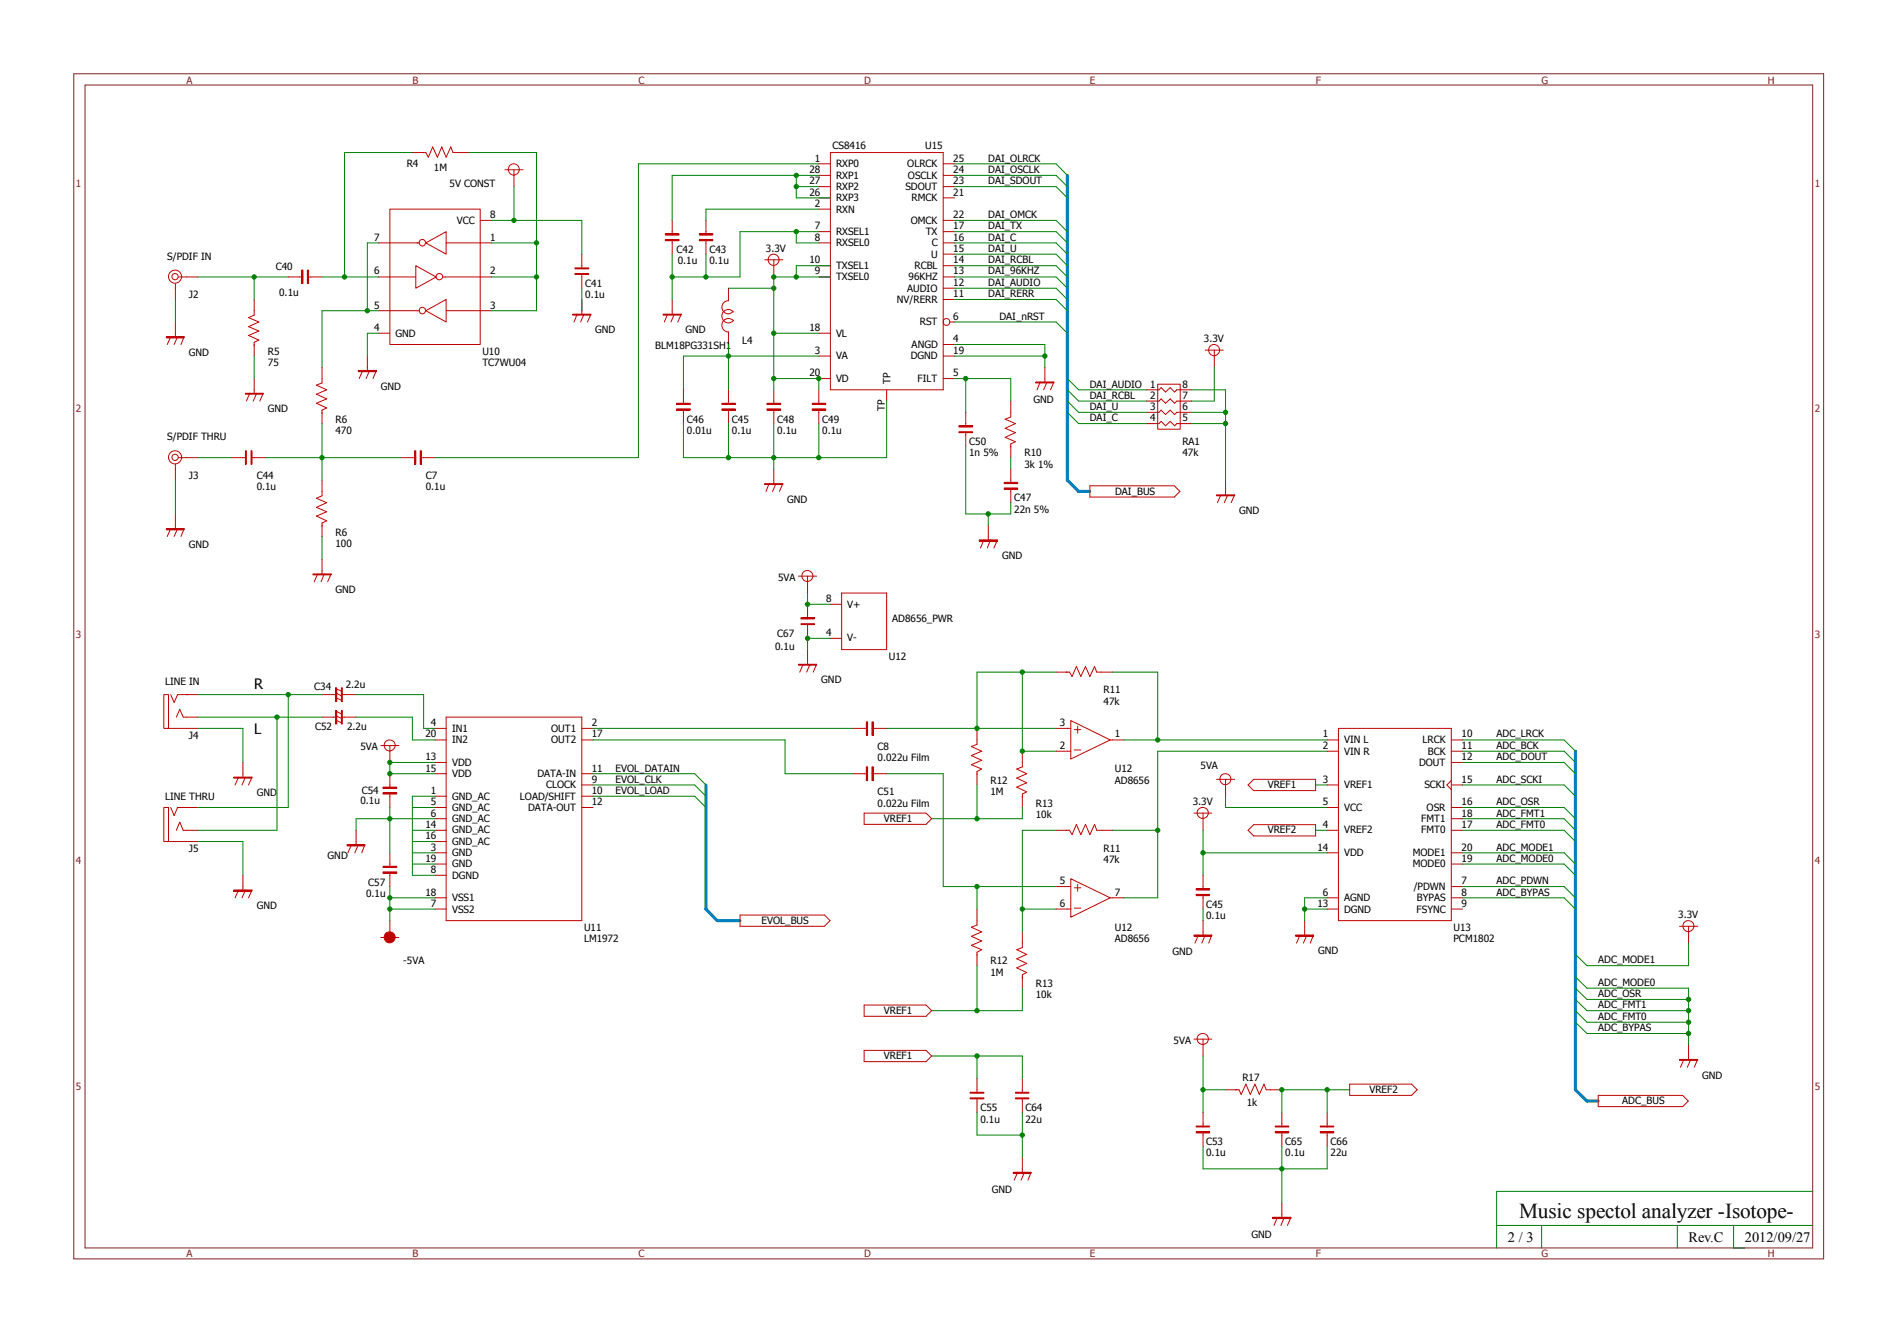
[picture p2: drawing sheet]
<svg xmlns="http://www.w3.org/2000/svg" width="257mm" height="182mm" viewBox="0 0 257 182" stroke-linecap="round" stroke-linejoin="round" font-family="sans-serif">
<path d="M10 10h236.9v160.5h-236.9zM11.5 11.5h233.9v157.5h-233.9z" fill="none" stroke="#802020" stroke-width=".14"/>
<g fill="none" stroke="#c00000" stroke-width=".14">
<path d="M43.6 97.1h2M45.6 96.4l.6 .3M45.6 97l.6 .3M45.6 97.6l.6 .3M46.4 97.1h1.8M31.7 105.2h2.4v.2h-2.4zM31.7 105.3h2.4M32.3 105.2l-.5 1.1M32.9 103.3v1.9M32.9 118.5v2M33.2 105.2l-.4 1.1M34.1 105.2l-.4 1.1"/>
<path d="M51.6 101h2.4M52.8 101v2.3M31.7 120.5h2.4v.2h-2.4zM32.3 120.5l-.5 1.1M33.2 120.5l-.4 1.1M34.1 120.5l-.4 1.1"/>
<circle cx="52.8" cy="100.9" r=".75"/>
</g>
<path d="M31.7 120.6h2.4" fill="none" stroke="#c00000" stroke-width=".17"/>
<path d="M46.2 96.2h.2v1.8h-.2z" fill="#c00000"/>
<path d="M46.2 96.2h.2v1.8h-.2z" fill="none" stroke="#c00000" stroke-width=".14"/>
<path d="M45.4 96.2h.2v1.8h-.2z" fill="#c00000"/>
<path d="M43.6 94.1h2M45.4 96.2h.2v1.8h-.2zM45.6 93.3l.6 .3M45.6 93.9l.6 .3M45.6 94.5l.6 .3M46.4 94.1h1.8" fill="none" stroke="#c00000" stroke-width=".14"/>
<path d="M46.2 93.1h.2v1.9h-.2z" fill="#c00000"/>
<path d="M46.2 93.1h.2v1.9h-.2z" fill="none" stroke="#c00000" stroke-width=".14"/>
<path d="M45.4 93.1h.2v1.9h-.2z" fill="#c00000"/>
<path d="M45.4 93.1h.2v1.9h-.2zM47 114.4h2.4v.2h-2.4zM47.6 114.4l-.5 1.1M48.2 112.4v2M48.5 114.4l-.5 1.1M49.4 114.4l-.4 1.1M52.8 115.5v2M52.8 118.2v1.9" fill="none" stroke="#c00000" stroke-width=".14"/>
<path d="M47 114.5h2.4" fill="none" stroke="#c00000" stroke-width=".17"/>
<path d="M51.9 118.1h1.8v.1h-1.8z" fill="#c00000"/>
<path d="M51.9 118.1h1.8v.1h-1.8z" fill="none" stroke="#c00000" stroke-width=".14"/>
<path d="M51.9 117.3h1.8v.2h-1.8z" fill="#c00000"/>
<path d="M51.9 117.3h1.8v.2h-1.8zM52.8 104.8v2M52.8 107.5v1.8" fill="none" stroke="#c00000" stroke-width=".14"/>
<path d="M51.9 107.4h1.8v.1h-1.8z" fill="#c00000"/>
<path d="M51.9 107.4h1.8v.1h-1.8z" fill="none" stroke="#c00000" stroke-width=".14"/>
<path d="M51.9 106.6h1.8v.2h-1.8z" fill="#c00000"/>
<g fill="none" stroke="#c00000" stroke-width=".14">
<path d="M58.9 98.6h1.5M60.4 97.1h18.4v27.6h-18.4zM78.8 98.6h1.5M51.9 106.6h1.8v.2h-1.8zM58.9 100.2h1.5M58.9 103.3h1.5M58.9 104.8h1.5M58.9 107.8h1.5M58.9 109.3h1.5M58.9 110.9h1.5M58.9 112.4h1.5M58.9 114h1.5"/>
<path d="M58.9 115.5h1.5M58.9 117h1.5M58.9 118.5h1.5M78.8 100.2h1.5M78.8 104.8h1.5M78.8 107.8h1.5M78.8 109.3h1.5M78.8 106.3h1.5M52.8 124.7v1.5M58.9 121.6h1.5M58.9 123.1h1.5"/>
</g>
<circle cx="52.8" cy="126.9" r=".75" fill="#c00000"/>
<g fill="none" stroke="#c00000" stroke-width=".14">
<path d="M115.5 98.6h1.8M118.1 98.6h2M132.3 98.6v2.2l-.8 .3 1.4 .6-1.4 .6 1.4 .7-1.4 .5 1.4 .6-.6 .4v1.8M143 98.6h2M143 91h1.8l.4 .6 .6-1.3 .5 1.3 .7-1.3 .6 1.3 .6-1.3 .3 .7h2.2M145 97.6l5.3 2.6-5.3 2.6zM145.5 98.8h.8M145.9 98.3v1M138.4 101.7v2.1l-.7 .3 1.3 .7-1.3 .6 1.3 .6-1.3 .6 1.3 .6-.6 .3v1.8M143 101.7h2M143 112.4h1.8l.4 .6 .6-1.4 .5 1.4 .7-1.4 .6 1.4 .6-1.4 .3 .8h2.2M145 119l5.3 2.6-5.3 2.6z"/>
<path d="M145.5 101.6h.8M145.9 119.8v.9M150.3 100.2h1.9M51.6 127h2.4M132.3 123.1v2.2l-.8 .3 1.4 .6-1.4 .6 1.4 .6-1.4 .6 1.4 .6-.6 .3v1.9M138.4 126.2v2.1l-.7 .3 1.3 .6-1.3 .6 1.3 .7-1.3 .6 1.3 .6-.6 .3v1.8M143 120.1h2M143 123.1h2M145.5 120.2h.8M145.5 123h.8M150.3 121.6h1.9"/>
<circle cx="52.8" cy="126.9" r=".75"/>
</g>
<path d="M117.3 97.7h.2v1.9h-.2z" fill="#c00000"/>
<path d="M117.3 97.7h.2v1.9h-.2z" fill="none" stroke="#c00000" stroke-width=".14"/>
<path d="M118.1 97.7h.1v1.9h-.1z" fill="#c00000"/>
<path d="M118.1 97.7h.1v1.9h-.1zM115.5 104.8h1.8M118.1 104.8h2" fill="none" stroke="#c00000" stroke-width=".14"/>
<path d="M117.3 103.8h.2v1.9h-.2z" fill="#c00000"/>
<path d="M117.3 103.8h.2v1.9h-.2z" fill="none" stroke="#c00000" stroke-width=".14"/>
<path d="M118.1 103.8h.1v1.9h-.1z" fill="#c00000"/>
<g fill="none" stroke="#c00000" stroke-width=".14">
<path d="M118.1 103.8h.1v1.9h-.1zM164.7 105.5h2.5M165.9 105.5v2.3M175.4 126.6h2.4v.2h-2.4zM176 126.6l-.4 1.1M176.7 124.7v1.9M177 126.6l-.5 1.1M177.8 126.6l-.4 1.1M161.7 140.7h2.4M162.9 140.7v2.3M165.9 147.6h1.9l.3 .6 .6-1.4 .6 1.4 .6-1.4 .6 1.4 .7-1.4 .2 .8h2.2M173.6 150.7v1.9"/>
<path d="M173.6 153.4v1.8"/>
<circle cx="165.9" cy="105.5" r=".75"/>
<circle cx="162.9" cy="140.7" r=".75"/>
</g>
<path d="M175.4 126.7h2.4" fill="none" stroke="#c00000" stroke-width=".17"/>
<path d="M172.7 153.2h1.8v.2h-1.8z" fill="#c00000"/>
<path d="M172.7 153.2h1.8v.2h-1.8z" fill="none" stroke="#c00000" stroke-width=".14"/>
<path d="M172.7 152.5h1.8v.1h-1.8z" fill="#c00000"/>
<path d="M172.7 152.5h1.8v.1h-1.8zM179.7 150.7v1.9M179.7 153.4v1.8" fill="none" stroke="#c00000" stroke-width=".14"/>
<path d="M178.8 153.2h1.8v.2h-1.8z" fill="#c00000"/>
<path d="M178.8 153.2h1.8v.2h-1.8z" fill="none" stroke="#c00000" stroke-width=".14"/>
<path d="M178.8 152.5h1.8v.1h-1.8z" fill="#c00000"/>
<g fill="none" stroke="#c00000" stroke-width=".14">
<path d="M161.7 110.1h2.4M162.9 110.1v2.3M162.9 118.5v2M162.9 121.3v1.8M178.8 152.5h1.8v.1h-1.8zM172.3 164.8h2.5v.2h-2.5zM173 164.8l-.5 1.1M173.6 162.9v1.9M173.9 164.8l-.5 1.1M174.8 164.8l-.5 1.1"/>
<circle cx="162.9" cy="110.1" r=".75"/>
</g>
<path d="M172.3 164.9h2.5" fill="none" stroke="#c00000" stroke-width=".17"/>
<path d="M162 121.1h1.8v.2h-1.8z" fill="#c00000"/>
<path d="M162 121.1h1.8v.2h-1.8z" fill="none" stroke="#c00000" stroke-width=".14"/>
<path d="M162 120.4h1.8v.1h-1.8z" fill="#c00000"/>
<path d="M161.7 126.6h2.4v.2h-2.4zM162 120.4h1.8v.1h-1.8zM162.3 126.6l-.5 1.1M162.9 124.7v1.9M163.2 126.6l-.5 1.1M164.1 126.6l-.4 1.1M162.9 150.7v1.9M162.9 153.4v1.8" fill="none" stroke="#c00000" stroke-width=".14"/>
<path d="M161.7 126.7h2.4" fill="none" stroke="#c00000" stroke-width=".17"/>
<path d="M162 153.2h1.8v.2h-1.8z" fill="#c00000"/>
<path d="M162 153.2h1.8v.2h-1.8z" fill="none" stroke="#c00000" stroke-width=".14"/>
<path d="M162 152.5h1.8v.1h-1.8z" fill="#c00000"/>
<path d="M132.3 146v2M132.3 148.8v1.9M162 152.5h1.8v.1h-1.8z" fill="none" stroke="#c00000" stroke-width=".14"/>
<path d="M131.4 148.7h1.8v.1h-1.8z" fill="#c00000"/>
<path d="M131.4 148.7h1.8v.1h-1.8z" fill="none" stroke="#c00000" stroke-width=".14"/>
<path d="M131.4 147.9h1.8v.1h-1.8z" fill="#c00000"/>
<path d="M131.4 147.9h1.8v.1h-1.8zM138.4 146v2M138.4 148.8v1.9" fill="none" stroke="#c00000" stroke-width=".14"/>
<path d="M137.5 148.7h1.8v.1h-1.8z" fill="#c00000"/>
<path d="M137.5 148.7h1.8v.1h-1.8z" fill="none" stroke="#c00000" stroke-width=".14"/>
<path d="M137.5 147.9h1.8v.1h-1.8z" fill="#c00000"/>
<g fill="none" stroke="#c00000" stroke-width=".14">
<path d="M22.5 45.6h2.4v.2h-2.4zM23.1 45.6l-.5 1.1M23.7 43.6v2M24 45.6l-.4 1.1M24.9 45.6l-.4 1.1M33.2 53.3h2.4v.1h-2.4zM33.2 53.3h2.4M33.8 53.3l-.4 1M34.4 40.6v2.1l-.7 .3 1.4 .6-1.4 .6 1.4 .6-1.4 .6 1.4 .7-.7 .3v1.8M34.4 51.3v2M34.8 53.3l-.5 1M35.6 53.3l-.4 1"/>
<path d="M22.5 71.6h2.4v.2h-2.4zM23.1 71.6l-.5 1M23.7 69.6v2M24 71.6l-.4 1M24.9 71.6l-.4 1M31.4 62h2M34.1 62h1.9M22.2 94.1h.6v4.5h-.6zM22.6 98.6h4.2M23.1 94.1l.5 1 .4-1h2.8M23.9 97.1l.4-1 .5 1h2M181.2 98.6h15.3v26.1h-15.3z"/>
<path d="M22.2 109.3h.6v4.7h-.6zM22.6 114h4.2M23.1 109.3l.5 1.1 .4-1.1h2.8M23.9 112.4l.4-1.1 .5 1.1h2M179.7 109.3h1.5M179.7 112.4h1.5M179.7 100.2h1.5M179.7 101.7h1.5M179.7 106.3h1.5M179.7 115.5h1.5M196.5 109.3h1.5M196.5 112.4h1.5"/>
<path d="M196.5 100.2h1.5M196.5 101.7h1.5M196.5 106.3h1.5M196.5 115.5h1.5M196.5 117h1.5M196.5 110.9h1.5M196.5 105.7l-.6 .6 .6 .6M196.5 103.3h1.5M179.7 121.6h1.5M179.7 123.1h1.5M196.5 121.6h1.5M196.5 123.1h1.5"/>
<path d="M196.5 120.1h1.5M227.4 125.4h2.5M228.6 125.4v2.3M137.2 158.7h2.4v.2h-2.4zM137.5 147.9h1.8v.1h-1.8zM137.8 158.7l-.5 1.1M138.4 156.8v1.9M138.7 158.7l-.4 1.1M139.6 158.7l-.4 1.1M227.4 143.5h2.5v.1h-2.5zM227.4 143.5h2.5M228 143.5l-.5 1"/>
<path d="M228.6 141.5v2M228.9 143.5l-.4 1M229.9 143.5l-.5 1"/>
<circle cx="228.6" cy="125.4" r=".75"/>
</g>
<path d="M22.5 45.7h2.4M22.5 71.7h2.4M137.2 158.8h2.4" fill="none" stroke="#c00000" stroke-width=".17"/>
<path d="M34 61h.1v1.9h-.1z" fill="#c00000"/>
<path d="M34 61h.1v1.9h-.1z" fill="none" stroke="#c00000" stroke-width=".14"/>
<path d="M33.2 61h.2v1.9h-.2z" fill="#c00000"/>
<path d="M39 37.5h2M41.8 37.5h1.8M55.8 20.7h1.9l.3 .6 .6-1.4 .6 1.4 .6-1.4 .6 1.4 .6-1.4 .3 .8h2.2M48.5 50.2h2.5v.1h-2.5zM49.1 50.2l-.5 1.1M49.7 48.2v2M50 50.2l-.4 1.1M51 50.2l-.5 1.1M33.2 61h.2v1.9h-.2z" fill="none" stroke="#c00000" stroke-width=".14"/>
<path d="M48.5 50.2h2.5" fill="none" stroke="#c00000" stroke-width=".17"/>
<path d="M41.6 36.6h.2v1.8h-.2z" fill="#c00000"/>
<path d="M41.6 36.6h.2v1.8h-.2z" fill="none" stroke="#c00000" stroke-width=".14"/>
<path d="M40.9 36.6h.1v1.8h-.1z" fill="#c00000"/>
<path d="M40.9 36.6h.1v1.8h-.1zM43.6 49.7v2.2l-.8 .3 1.4 .6-1.4 .6 1.4 .6-1.4 .6 1.4 .6-.6 .3v1.9M42.4 77.7h2.4v.2h-2.4zM42.4 77.8h2.4M43 77.7l-.5 1.1M43.6 65v2.1l-.8 .4 1.4 .6-1.4 .6 1.4 .6-1.4 .6 1.4 .6-.6 .3v1.8M43.6 75.7v2M43.9 77.7l-.4 1.1M44.8 77.7l-.4 1.1M54.3 62h2M57.1 62h1.8" fill="none" stroke="#c00000" stroke-width=".14"/>
<path d="M56.9 61h.2v1.9h-.2z" fill="#c00000"/>
<path d="M56.9 61h.2v1.9h-.2z" fill="none" stroke="#c00000" stroke-width=".14"/>
<path d="M56.1 61h.2v1.9h-.2z" fill="#c00000"/>
<path d="M78.8 34.4v2M78.8 37.2v1.8M77.6 42.5h2.4v.2h-2.4zM77.6 42.6h2.4M78.1 42.5l-.4 1.1M78.8 40.6v1.9M79.1 42.5l-.5 1.1M80 42.5l-.5 1.1M56.1 61h.2v1.9h-.2z" fill="none" stroke="#c00000" stroke-width=".14"/>
<path d="M77.9 37h1.8v.2h-1.8z" fill="#c00000"/>
<path d="M77.9 37h1.8v.2h-1.8z" fill="none" stroke="#c00000" stroke-width=".14"/>
<path d="M77.9 36.3h1.8v.1h-1.8z" fill="#c00000"/>
<path d="M77.9 36.3h1.8v.1h-1.8zM91 29.8v2M91 32.6v1.8M89.8 42.5h2.4v.2h-2.4zM89.8 42.6h2.4M90.4 42.5l-.4 1.1M91 40.6v1.9M91.3 42.5l-.5 1.1M92.2 42.5l-.4 1.1" fill="none" stroke="#c00000" stroke-width=".14"/>
<path d="M90.1 32.4h1.8v.2h-1.8z" fill="#c00000"/>
<path d="M90.1 32.4h1.8v.2h-1.8z" fill="none" stroke="#c00000" stroke-width=".14"/>
<path d="M90.1 31.7h1.8v.1h-1.8z" fill="#c00000"/>
<path d="M90.1 31.7h1.8v.1h-1.8zM95.6 29.8v2M95.6 32.6v1.8" fill="none" stroke="#c00000" stroke-width=".14"/>
<path d="M94.7 32.4h1.8v.2h-1.8z" fill="#c00000"/>
<path d="M94.7 32.4h1.8v.2h-1.8z" fill="none" stroke="#c00000" stroke-width=".14"/>
<path d="M94.7 31.7h1.8v.1h-1.8z" fill="#c00000"/>
<g fill="none" stroke="#c00000" stroke-width=".14">
<path d="M94.7 31.7h1.8v.1h-1.8zM98.6 39v1.7a.87 .87 0 0 0-.8 1.2 .87 .87 0 0 0 1.4 .3M103.5 35.2h2.5M104.8 35.2v2.3M98.6 45v1.7M98.6 52.8v2M98.6 55.5v1.9M99.3 42.2a.89 .89 0 0 0-1.3 0 .89 .89 0 0 0 0 1.3 .89 .89 0 0 0 1.3-.1M99.3 43.4a.89 .89 0 0 0-1.5 .3 .89 .89 0 0 0 .9 1.2M103.5 65.5h2.5v.1h-2.5zM103.5 65.6h2.5M104.1 65.5l-.4 1"/>
<path d="M104.8 63.5v2M105.1 65.5l-.5 1M106 65.5l-.5 1"/>
<circle cx="104.7" cy="35.2" r=".75"/>
</g>
<path d="M97.7 55.4h1.9v.1h-1.9z" fill="#c00000"/>
<path d="M97.7 55.4h1.9v.1h-1.9z" fill="none" stroke="#c00000" stroke-width=".14"/>
<path d="M97.7 54.6h1.9v.2h-1.9z" fill="#c00000"/>
<path d="M97.7 54.6h1.9v.2h-1.9zM104.8 52.8v2M104.8 55.5v1.9" fill="none" stroke="#c00000" stroke-width=".14"/>
<path d="M103.8 55.4h1.9v.1h-1.9z" fill="#c00000"/>
<path d="M103.8 55.4h1.9v.1h-1.9z" fill="none" stroke="#c00000" stroke-width=".14"/>
<path d="M103.8 54.6h1.9v.2h-1.9z" fill="#c00000"/>
<path d="M103.8 54.6h1.9v.2h-1.9zM110.9 52.8v2M110.9 55.5v1.9" fill="none" stroke="#c00000" stroke-width=".14"/>
<path d="M110 55.4h1.8v.1h-1.8z" fill="#c00000"/>
<path d="M110 55.4h1.8v.1h-1.8z" fill="none" stroke="#c00000" stroke-width=".14"/>
<path d="M110 54.6h1.8v.2h-1.8z" fill="#c00000"/>
<path d="M92.5 52.8v2M92.5 55.5v1.9M110 54.6h1.8v.2h-1.8z" fill="none" stroke="#c00000" stroke-width=".14"/>
<path d="M91.6 55.4h1.9v.1h-1.9z" fill="#c00000"/>
<path d="M91.6 55.4h1.9v.1h-1.9z" fill="none" stroke="#c00000" stroke-width=".14"/>
<path d="M91.6 54.6h1.9v.2h-1.9z" fill="#c00000"/>
<g fill="none" stroke="#c00000" stroke-width=".14">
<path d="M110.9 22.2h1.5M110.9 23.7h1.5M110.9 25.3h1.5M110.9 26.8h1.5M110.9 28.3h1.5M110.9 31.4h1.5M110.9 32.9h1.5M110.9 36h1.5M110.9 37.5h1.5M112.4 20.7h15.3v32.1h-15.3zM127.7 22.2h1.5M127.7 23.7h1.5"/>
<path d="M127.7 25.3h1.5M127.7 26.8h1.5M127.7 31.4h1.5M127.7 32.9h1.5M127.7 36h1.5M127.7 37.5h1.5M127.7 39h1.5M127.7 34.4h1.5M127.7 29.8h1.5M91.6 54.6h1.9v.2h-1.9zM110.9 45.1h1.5M110.9 48.2h1.5"/>
<path d="M110.9 51.3h1.5M120.1 52.8v1.5M127.7 48.2h1.5M127.7 51.3h1.5M127.7 46.7h1.5M127.7 40.6h1.5M128.6 43.6h.6M130.8 55.8v2M130.8 58.6v1.8"/>
<circle cx="128.1" cy="43.6" r=".46"/>
</g>
<path d="M129.8 58.5h1.9v.1h-1.9z" fill="#c00000"/>
<path d="M129.8 58.5h1.9v.1h-1.9z" fill="none" stroke="#c00000" stroke-width=".14"/>
<path d="M129.8 57.7h1.9v.1h-1.9z" fill="#c00000"/>
<path d="M129.8 57.7h1.9v.1h-1.9zM136.9 63.5v2M136.9 66.3v1.8" fill="none" stroke="#c00000" stroke-width=".14"/>
<path d="M136 66.1h1.8v.2h-1.8z" fill="#c00000"/>
<path d="M136 66.1h1.8v.2h-1.8z" fill="none" stroke="#c00000" stroke-width=".14"/>
<path d="M136 65.3h1.8v.2h-1.8z" fill="#c00000"/>
<g fill="none" stroke="#c00000" stroke-width=".14">
<path d="M23.7 38.4v2.2M24.2 37.5h2.6M51.3 37.5h5M51.3 32.9h5.5M52.8 28.3h12.2v18.4h-12.2zM56.3 36l2.8 1.5-2.8 1.5zM57.7 32.9l2.7-1.5v3zM60 37.5h6.5M60.4 32.9h6.1M65 29.8h1.5M68.4 23h2.4M69.6 23v2.3"/>
<path d="M51.3 42.1h5.5M51.3 45.1h1.5M57.7 42.1l2.7-1.5v3zM60.4 42.1h6.1M136.9 54.3v2.2l-.8 .3 1.4 .6-1.4 .6 1.4 .6-1.4 .6 1.4 .6-.6 .3v1.9M140.3 51.7h2.4v.2h-2.4zM140.3 51.8h2.4M140.8 51.7l-.4 1.1M141.5 49.7v2M141.8 51.7l-.5 1.1M142.7 51.7l-.5 1.1M155.2 52.8h1.7l.3-.3 .6 .6 .7-.6 .5 .6 .3-.3h2"/>
<path d="M155.2 54.3h1.7l.3-.3 .6 .6 .7-.6 .5 .6 .3-.3h2M155.2 55.8h1.7l.3-.3 .6 .6 .7-.6 .5 .6 .3-.3h2M155.2 57.4h1.7l.3-.3 .6 .6 .7-.6 .5 .6 .3-.3h2M156.8 52h3v6.1h-3zM163.2 47.4h2.5M164.4 47.4v2.3M23.7 62.9v2.1M24.2 62h2.6M108.1 78h2.5M109.3 78v2.3M132.6 73.1h2.4v.2h-2.4zM133.2 73.1l-.4 1.1"/>
<path d="M133.8 71.1v2M134.1 73.1l-.4 1.1M135 73.1l-.4 1.1M136 65.3h1.8v.2h-1.8zM164.7 67h2.5v.1h-2.5zM164.7 67.1h2.5M165.3 67l-.5 1.1M165.9 65v2M166.2 67l-.4 1.1M167.2 67l-.5 1.1M108.1 90h2.5v.1h-2.5zM108.1 90h2.5"/>
<path d="M108.8 90l-.5 1M109.3 81.8v2M109.3 84.6v1.8M109.3 88v2M109.7 90l-.5 1M110.6 90l-.5 1M112.4 81.8h1.6M112.4 86.4h1.6M114 80.3h6.1v7.7h-6.1z"/>
<circle cx="23.7" cy="37.5" r=".43"/>
<circle cx="23.7" cy="37.5" r=".89"/>
<circle cx="57.2" cy="32.9" r=".44"/>
<circle cx="59.5" cy="37.5" r=".44"/>
<circle cx="69.6" cy="22.9" r=".75"/>
<circle cx="57.2" cy="42.1" r=".44"/>
<circle cx="164.4" cy="47.4" r=".75"/>
<circle cx="23.7" cy="61.9" r=".43"/>
<circle cx="23.7" cy="61.9" r=".89"/>
<circle cx="109.3" cy="78" r=".75"/>
</g>
<path d="M132.6 73.2h2.4" fill="none" stroke="#c00000" stroke-width=".17"/>
<path d="M108.5 84.5h1.8v.1h-1.8z" fill="#c00000"/>
<path d="M108.5 84.5h1.8v.1h-1.8z" fill="none" stroke="#c00000" stroke-width=".14"/>
<path d="M108.5 83.7h1.8v.1h-1.8z" fill="#c00000"/>
<path d="M108.5 83.7h1.8v.1h-1.8z" fill="none" stroke="#c00000" stroke-width=".14"/>
<path d="M144.5 23.7v41.3l1.5 1.5h1.6M95.6 106.3v16.8l1.5 1.6h3.1M213.3 101.7v45.9l1.6 1.5h1.5" fill="none" stroke="#0080c0" stroke-width=".42"/>
<g fill="none" stroke="#008000" stroke-width=".14">
<path d="M26.8 98.6h6.1v4.7M37.5 97.1v15.3h-10.7M39 94.1v15.2h-12.2M48.2 94.1h9.2v4.5h1.5M48.2 97.1h7.6v3.1h3.1M138.4 91v10.7h4.6M156.8 91v9.2M26.8 114h6.1v4.5M48.2 110.9v1.5M55.8 114h3.1M55.8 109.3h3.1M55.8 112.4h3.1"/>
<path d="M55.8 115.5h3.1M55.8 117h3.1M58.9 103.3h-6.1v1.5h6.1M58.9 107.8h-3.1v10.7h3.1M80.3 104.8h13.8l1.5 1.5M80.3 107.8h13.8l1.5 1.5M80.3 106.3h13.8l1.5 1.5M120.1 104.8h7.6v15.3M132.3 106.3v4.6M138.4 112.4h4.6M138.4 109.3v1.6M150.7 112.4h6.1"/>
<path d="M156.8 101.7h22.9M165.9 109.3h13.8M178.2 106.3h1.5M52.8 121.6h6.1M52.8 123.1h6.1M132.3 120.1v3M132.3 130.8v6.1M138.4 123.1h4.6M152.2 121.6h4.6M176.7 121.6h3M176.7 123.1h3M162.9 147.6h3"/>
<path d="M173.6 147.6v3.1M179.7 147.6v3.1M179.7 155.2v3.1"/>
</g>
<circle cx="179.7" cy="147.6" r=".3" fill="#008000"/>
<circle cx="179.7" cy="147.6" r=".3" fill="none" stroke="#008000" stroke-width=".14"/>
<circle cx="173.6" cy="147.6" r=".3" fill="#008000"/>
<g fill="none" stroke="#008000" stroke-width=".14">
<path d="M162.9 115.5h16.8M165.9 107.8v1.5M178.2 112.4h1.5M162.9 123.1v1.6M162.9 155.2v3.1"/>
<circle cx="173.6" cy="147.6" r=".3"/>
</g>
<circle cx="162.9" cy="147.6" r=".3" fill="#008000"/>
<circle cx="162.9" cy="147.6" r=".3" fill="none" stroke="#008000" stroke-width=".14"/>
<circle cx="173.6" cy="158.3" r=".3" fill="#008000"/>
<circle cx="173.6" cy="158.3" r=".3" fill="none" stroke="#008000" stroke-width=".14"/>
<circle cx="138.4" cy="123.1" r=".3" fill="#008000"/>
<circle cx="138.4" cy="123.1" r=".3" fill="none" stroke="#008000" stroke-width=".14"/>
<circle cx="132.3" cy="110.9" r=".3" fill="#008000"/>
<circle cx="132.3" cy="110.9" r=".3" fill="none" stroke="#008000" stroke-width=".14"/>
<circle cx="138.4" cy="101.7" r=".3" fill="#008000"/>
<circle cx="138.4" cy="101.7" r=".3" fill="none" stroke="#008000" stroke-width=".14"/>
<circle cx="132.3" cy="98.6" r=".3" fill="#008000"/>
<circle cx="132.3" cy="98.6" r=".3" fill="none" stroke="#008000" stroke-width=".14"/>
<circle cx="156.8" cy="112.4" r=".3" fill="#008000"/>
<g fill="none" stroke="#008000" stroke-width=".14">
<path d="M138.4 133.8v3.1M132.3 150.7v3h6.1"/>
<circle cx="156.8" cy="112.4" r=".3"/>
</g>
<circle cx="138.4" cy="153.7" r=".3" fill="#008000"/>
<g fill="none" stroke="#008000" stroke-width=".14">
<path d="M132.3 143v3M138.4 143v3"/>
<circle cx="138.4" cy="153.7" r=".3"/>
</g>
<circle cx="132.3" cy="143" r=".3" fill="#008000"/>
<g fill="none" stroke="#008000" stroke-width=".14">
<path d="M198 100.2h13.8l1.5 1.5M198 101.7h13.8l1.5 1.6M198 103.3h13.8l1.5 1.5M198 106.3h13.8l1.5 1.5M198 109.3h13.8l1.5 1.6M198 110.9h13.8l1.5 1.5M198 112.4h13.8l1.5 1.6M198 115.5h13.8l1.5 1.5M198 117h13.8l1.5 1.5M198 120.1h13.8l1.5 1.5M198 121.6h13.8l1.5 1.5M213.3 133.8l1.6 1.5h13.7"/>
<path d="M213.3 135.3l1.6 1.6h13.7M213.3 136.9l1.6 1.5h13.7M213.3 132.3l1.6 1.5h13.7M213.3 138.4l1.6 1.6h13.7M228.6 127.7v3.1h-13.7l-1.6-1.6"/>
<circle cx="132.3" cy="143" r=".3"/>
</g>
<circle cx="228.6" cy="135.3" r=".3" fill="#008000"/>
<circle cx="228.6" cy="135.3" r=".3" fill="none" stroke="#008000" stroke-width=".14"/>
<circle cx="228.6" cy="136.9" r=".3" fill="#008000"/>
<circle cx="228.6" cy="136.9" r=".3" fill="none" stroke="#008000" stroke-width=".14"/>
<circle cx="228.6" cy="138.4" r=".3" fill="#008000"/>
<circle cx="228.6" cy="138.4" r=".3" fill="none" stroke="#008000" stroke-width=".14"/>
<circle cx="228.6" cy="139.9" r=".3" fill="#008000"/>
<g fill="none" stroke="#008000" stroke-width=".14">
<path d="M80.3 98.6h35.2M132.3 91v7.6M150.7 91h6.1M80.3 100.2h26v4.6h9.2"/>
<circle cx="228.6" cy="139.9" r=".3"/>
</g>
<circle cx="138.4" cy="91" r=".3" fill="#008000"/>
<circle cx="138.4" cy="91" r=".3" fill="none" stroke="#008000" stroke-width=".14"/>
<circle cx="39" cy="94.1" r=".3" fill="#008000"/>
<circle cx="39" cy="94.1" r=".3" fill="none" stroke="#008000" stroke-width=".14"/>
<circle cx="37.5" cy="97.1" r=".3" fill="#008000"/>
<circle cx="37.5" cy="97.1" r=".3" fill="none" stroke="#008000" stroke-width=".14"/>
<circle cx="52.8" cy="121.6" r=".3" fill="#008000"/>
<circle cx="52.8" cy="121.6" r=".3" fill="none" stroke="#008000" stroke-width=".14"/>
<circle cx="52.8" cy="123.1" r=".3" fill="#008000"/>
<circle cx="52.8" cy="123.1" r=".3" fill="none" stroke="#008000" stroke-width=".14"/>
<circle cx="52.8" cy="110.9" r=".3" fill="#008000"/>
<circle cx="52.8" cy="110.9" r=".3" fill="none" stroke="#008000" stroke-width=".14"/>
<circle cx="52.8" cy="104.8" r=".3" fill="#008000"/>
<circle cx="52.8" cy="104.8" r=".3" fill="none" stroke="#008000" stroke-width=".14"/>
<circle cx="52.8" cy="103.2" r=".3" fill="#008000"/>
<circle cx="52.8" cy="103.2" r=".3" fill="none" stroke="#008000" stroke-width=".14"/>
<circle cx="162.9" cy="115.5" r=".3" fill="#008000"/>
<circle cx="162.9" cy="115.5" r=".3" fill="none" stroke="#008000" stroke-width=".14"/>
<circle cx="176.7" cy="123.1" r=".3" fill="#008000"/>
<circle cx="176.7" cy="123.1" r=".3" fill="none" stroke="#008000" stroke-width=".14"/>
<circle cx="132.3" cy="120.1" r=".3" fill="#008000"/>
<circle cx="132.3" cy="120.1" r=".3" fill="none" stroke="#008000" stroke-width=".14"/>
<circle cx="156.8" cy="100.2" r=".3" fill="#008000"/>
<circle cx="156.8" cy="100.2" r=".3" fill="none" stroke="#008000" stroke-width=".14"/>
<circle cx="132.3" cy="136.9" r=".3" fill="#008000"/>
<g fill="none" stroke="#008000" stroke-width=".14">
<path d="M34.4 37.5v3.1M46.7 20.7v16.8M66.5 32.9h6.1M23.7 40.6v3M34.4 48.2v3.1M23.7 65v4.6M26.8 62h4.6M202.6 165.9h42.8M208.7 165.9v3.1M227.1 165.9v3.1M234.7 165.9v3.1h1.6M245.4 161.3h-42.8v7.7"/>
<circle cx="132.3" cy="136.9" r=".3"/>
</g>
<circle cx="46.7" cy="37.5" r=".3" fill="#008000"/>
<g fill="none" stroke="#008000" stroke-width=".14">
<path d="M46.7 20.7h9.1M51.3 32.9h-1.6v9.2M63.5 20.7h9.1M69.6 25.3v4.5M51.3 45.1h-1.6v3.1"/>
<circle cx="46.7" cy="37.5" r=".3"/>
</g>
<circle cx="49.7" cy="42.1" r=".3" fill="#008000"/>
<g fill="none" stroke="#008000" stroke-width=".14">
<path d="M66.5 37.5h6.1M43.6 42.1v7.6M66.5 42.1h6.1M43.6 72.6v3.1"/>
<circle cx="49.7" cy="42.1" r=".3"/>
</g>
<circle cx="43.6" cy="62" r=".3" fill="#008000"/>
<circle cx="43.6" cy="62" r=".3" fill="none" stroke="#008000" stroke-width=".14"/>
<circle cx="34.4" cy="37.5" r=".3" fill="#008000"/>
<g fill="none" stroke="#008000" stroke-width=".14">
<path d="M78.8 29.8v4.6M78.8 39v3.1M91 23.7v6.1M95.6 34.4v3.1M98.6 39h6.2M100.2 31.4v6.1M107.8 25.3h3.1M107.8 26.8h4.6M107.8 31.4v1.5h3.1M110.9 28.3h-15.3v1.5M112.4 36h-4.6v1.5M104.8 45.1h6.1"/>
<path d="M104.8 51.3h6.1M58.9 62h27.5"/>
<circle cx="34.4" cy="37.5" r=".3"/>
</g>
<circle cx="107.8" cy="37.5" r=".3" fill="#008000"/>
<circle cx="107.8" cy="37.5" r=".3" fill="none" stroke="#008000" stroke-width=".14"/>
<circle cx="104.8" cy="37.5" r=".3" fill="#008000"/>
<circle cx="104.8" cy="37.5" r=".3" fill="none" stroke="#008000" stroke-width=".14"/>
<circle cx="104.8" cy="39" r=".3" fill="#008000"/>
<circle cx="104.8" cy="39" r=".3" fill="none" stroke="#008000" stroke-width=".14"/>
<circle cx="104.8" cy="45.1" r=".3" fill="#008000"/>
<g fill="none" stroke="#008000" stroke-width=".14">
<path d="M92.5 48.2v4.6M92.5 57.4v4.6M98.6 57.4v4.6M110.9 51.3v1.5M110.9 57.4v4.6"/>
<circle cx="104.8" cy="45.1" r=".3"/>
</g>
<circle cx="104.8" cy="51.3" r=".3" fill="#008000"/>
<circle cx="104.8" cy="51.3" r=".3" fill="none" stroke="#008000" stroke-width=".14"/>
<circle cx="110.9" cy="51.3" r=".3" fill="#008000"/>
<circle cx="110.9" cy="51.3" r=".3" fill="none" stroke="#008000" stroke-width=".14"/>
<circle cx="98.6" cy="48.2" r=".3" fill="#008000"/>
<circle cx="98.6" cy="48.2" r=".3" fill="none" stroke="#008000" stroke-width=".14"/>
<circle cx="91" cy="37.5" r=".3" fill="#008000"/>
<circle cx="91" cy="37.5" r=".3" fill="none" stroke="#008000" stroke-width=".14"/>
<circle cx="95.6" cy="37.5" r=".3" fill="#008000"/>
<circle cx="95.6" cy="37.5" r=".3" fill="none" stroke="#008000" stroke-width=".14"/>
<circle cx="107.8" cy="25.3" r=".3" fill="#008000"/>
<circle cx="107.8" cy="25.3" r=".3" fill="none" stroke="#008000" stroke-width=".14"/>
<circle cx="107.8" cy="23.7" r=".3" fill="#008000"/>
<circle cx="107.8" cy="23.7" r=".3" fill="none" stroke="#008000" stroke-width=".14"/>
<circle cx="107.8" cy="31.4" r=".3" fill="#008000"/>
<g fill="none" stroke="#008000" stroke-width=".14">
<path d="M110.9 22.2h-24.5v39.8M129.2 22.2h13.8l1.5 1.5M129.2 23.7h13.8l1.5 1.6M129.2 25.3h13.8l1.5 1.5M129.2 29.8h13.8l1.5 1.6M129.2 31.4h13.8l1.5 1.5M129.2 32.9h13.8l1.5 1.5M129.2 34.4h13.8l1.5 1.6M129.2 36h13.8l1.5 1.5M129.2 37.5h13.8l1.5 1.5M129.2 39h13.8l1.5 1.6M120.1 54.3v7.7"/>
<path d="M129.2 46.7h12.3M129.2 48.2h12.3M129.2 40.6h13.8l1.5 1.5M129.2 43.6h13.8l1.5 1.5M130.8 51.3v4.5M136.9 51.3v3M144.5 51.3l1.5 1.5h9.2M144.5 52.8l1.5 1.5h9.2M144.5 54.3l1.5 1.5h9.2M144.5 55.8l1.5 1.6h9.2M161.3 52.8h4.6M161.3 55.8h4.6"/>
<path d="M161.3 57.4h4.6M130.8 60.4v9.2M133.8 69.6v1.5M136.9 62v1.5M136.9 68.1v1.5"/>
<circle cx="107.8" cy="31.4" r=".3"/>
</g>
<circle cx="165.9" cy="55.8" r=".3" fill="#008000"/>
<circle cx="165.9" cy="55.8" r=".3" fill="none" stroke="#008000" stroke-width=".14"/>
<circle cx="165.9" cy="57.4" r=".3" fill="#008000"/>
<g fill="none" stroke="#008000" stroke-width=".14">
<path d="M164.4 49.7v4.6h-3.1"/>
<circle cx="165.9" cy="57.4" r=".3"/>
</g>
<circle cx="72.6" cy="37.5" r=".3" fill="#008000"/>
<circle cx="72.6" cy="37.5" r=".3" fill="none" stroke="#008000" stroke-width=".14"/>
<circle cx="72.6" cy="32.9" r=".3" fill="#008000"/>
<circle cx="72.6" cy="32.9" r=".3" fill="none" stroke="#008000" stroke-width=".14"/>
<circle cx="141.5" cy="48.2" r=".3" fill="#008000"/>
<circle cx="141.5" cy="48.2" r=".3" fill="none" stroke="#008000" stroke-width=".14"/>
<circle cx="130.8" cy="51.3" r=".3" fill="#008000"/>
<circle cx="130.8" cy="51.3" r=".3" fill="none" stroke="#008000" stroke-width=".14"/>
<circle cx="133.8" cy="69.6" r=".3" fill="#008000"/>
<circle cx="133.8" cy="69.6" r=".3" fill="none" stroke="#008000" stroke-width=".14"/>
<circle cx="110.9" cy="62" r=".3" fill="#008000"/>
<circle cx="110.9" cy="62" r=".3" fill="none" stroke="#008000" stroke-width=".14"/>
<circle cx="104.8" cy="62" r=".3" fill="#008000"/>
<circle cx="104.8" cy="62" r=".3" fill="none" stroke="#008000" stroke-width=".14"/>
<circle cx="98.6" cy="62" r=".3" fill="#008000"/>
<circle cx="98.6" cy="62" r=".3" fill="none" stroke="#008000" stroke-width=".14"/>
<circle cx="69.6" cy="29.8" r=".3" fill="#008000"/>
<g fill="none" stroke="#008000" stroke-width=".14">
<path d="M109.3 80.3v1.5h3.1M112.4 86.4h-3.1v1.6"/>
<circle cx="69.6" cy="29.8" r=".3"/>
</g>
<circle cx="109.3" cy="81.8" r=".3" fill="#008000"/>
<circle cx="109.3" cy="81.8" r=".3" fill="none" stroke="#008000" stroke-width=".14"/>
<circle cx="109.3" cy="86.4" r=".3" fill="#008000"/>
<g fill="none" stroke="#008000" stroke-width=".14">
<path d="M26.8 37.5h12.2M43.6 37.5h7.7M66.5 29.8h12.3M72.6 20.7v21.4M91 37.5h9.2M91 34.4v6.2M91 23.7h19.9M100.2 31.4h10.7M107.8 23.7v3.1M112.4 37.5h-7.6v15.3M43.6 42.1h7.7M43.6 57.4v7.6"/>
<path d="M92.5 48.2h18.4M98.6 46.7v6.1M104.8 57.4v6.1M129.2 51.3h7.7M141.5 46.7v3M165.9 52.8v12.2M36 62h18.3M92.5 62h27.6M130.8 69.6h6.1M26.8 94.1h16.8M26.8 97.1h16.8M120.1 98.6h22.9"/>
<path d="M132.3 91h10.7M48.2 110.9h10.7M52.8 109.3v6.2M126.2 110.9h12.2M138.4 112.4v13.8M152.2 100.2h27.5M156.8 101.7v19.9M162.9 112.4v6.1M52.8 120.1v4.6M126.2 136.9h12.2M127.7 120.1h15.3M176.7 121.6v3.1"/>
<path d="M228.6 133.8v7.7M126.2 143h12.2M138.4 150.7v6.1M162.9 143v7.7M162.9 158.3h16.8M173.6 147.6h9.2M173.6 155.2v7.7"/>
<circle cx="109.3" cy="86.4" r=".3"/>
</g>
<path d="M147.6 65.8h11.4l.8 .7-.8 .8h-11.4zM117 110.1h8.4l.8 .8-.8 .7h-8.4zM169 106.3l.8-.8h8.3v1.6h-8.3zM169 112.4l.8-.7h8.3v1.5h-8.3zM100.2 123.9h11.4l.8 .8-.8 .7h-11.4zM117 136.1h8.4l.8 .8-.8 .7h-8.4zM117 142.2h8.4l.8 .8-.8 .8h-8.4zM182.8 146.8h8.3l.8 .8-.8 .7h-8.3zM216.4 148.3h11.4l.8 .8-.8 .8h-11.4z" fill="none" stroke="#c00000" stroke-width=".14"/>
<text font-size="2.9" x="205.7" y="165">Music spectol analyzer -Isotope-</text>
<g font-size="1.9">
<text x="34.4" y="93.3">R</text>
<text x="34.4" y="99.4">L</text>
<text x="204.2" y="168.2">2 / 3</text>
<text x="228.6" y="168.2">Rev.C</text>
<text x="236.3" y="168.2">2012/09/27</text>
</g>
<g font-size="1.4" fill="#802020">
<text x="25.3" y="11.3">A</text>
<text x="55.8" y="11.3">B</text>
<text x="86.4" y="11.3">C</text>
<text x="117" y="11.3">D</text>
<text x="147.6" y="11.3">E</text>
<text x="178.2" y="11.3">F</text>
<text x="208.7" y="11.3">G</text>
<text x="239.4" y="11.3">H</text>
<text x="10.3" y="25.3">1</text>
<text x="245.7" y="25.3">1</text>
<text x="10.3" y="55.8">2</text>
<text x="245.7" y="55.8">2</text>
<text x="10.3" y="86.4">3</text>
<text x="245.7" y="86.4">3</text>
<text x="10.3" y="117">4</text>
<text x="245.7" y="117">4</text>
<text x="10.3" y="147.6">5</text>
<text x="245.7" y="147.6">5</text>
<text x="25.3" y="170.2">A</text>
<text x="55.8" y="170.2">B</text>
<text x="86.4" y="170.2">C</text>
<text x="117" y="170.2">D</text>
<text x="147.6" y="170.2">E</text>
<text x="178.2" y="170.2">F</text>
<text x="208.7" y="170.2">G</text>
<text x="239.4" y="170.2">H</text>
</g>
<g font-size="1.4">
<text x="55.1" y="22.6">R4</text>
<text x="58.8" y="23.1">1M</text>
<text x="109.6" y="23.4">28</text>
<text x="110.3" y="21.9">1</text>
<text x="112.7" y="20.2">CS8416</text>
<text x="113.2" y="22.6">RXP0</text>
<text x="122.9" y="22.6">OLRCK</text>
<text x="125.3" y="20.2">U15</text>
<text x="129.1" y="21.9">25</text>
<text x="129.1" y="23.4">24</text>
<text x="133.8" y="21.9">DAI_OLRCK</text>
<text x="133.8" y="23.4">DAI_OSCLK</text>
<text x="60.9" y="25.3">5V CONST</text>
<text x="66.4" y="29.5">8</text>
<text x="109.6" y="24.9">27</text>
<text x="109.6" y="26.5">26</text>
<text x="110.3" y="28">2</text>
<text x="113.2" y="24.2">RXP1</text>
<text x="113.2" y="25.7">RXP2</text>
<text x="113.2" y="27.3">RXP3</text>
<text x="113.2" y="28.8">RXN</text>
<text x="122.6" y="25.7">SDOUT</text>
<text x="122.9" y="24.2">OSCLK</text>
<text x="123.4" y="27.3">RMCK</text>
<text x="129.1" y="24.9">23</text>
<text x="129.1" y="29.5">22</text>
<text x="129.1" y="26.5">21</text>
<text x="133.8" y="24.9">DAI_SDOUT</text>
<text x="133.8" y="29.5">DAI_OMCK</text>
<text x="22.6" y="35.2">S/PDIF IN</text>
<text x="50.7" y="32.6">7</text>
<text x="61.8" y="30.3">VCC</text>
<text x="66.4" y="32.6">1</text>
<text x="91.6" y="34.3">C42</text>
<text x="91.8" y="35.8">0.1u</text>
<text x="96.1" y="35.8">0.1u</text>
<text x="96.1" y="34.3">C43</text>
<text x="103.7" y="34.1">3.3V</text>
<text x="109.6" y="35.6">10</text>
<text x="110.3" y="31.1">7</text>
<text x="110.3" y="32.6">8</text>
<text x="113.2" y="31.8">RXSEL1</text>
<text x="113.2" y="33.4">RXSEL0</text>
<text x="123.3" y="30.3">OMCK</text>
<text x="125.3" y="31.8">TX</text>
<text x="126.1" y="34.9">U</text>
<text x="126.2" y="33.4">C</text>
<text x="129.1" y="35.6">14</text>
<text x="129.1" y="34.1">15</text>
<text x="129.1" y="32.6">16</text>
<text x="129.1" y="31.1">17</text>
<text x="133.8" y="31.1">DAI_TX</text>
<text x="133.8" y="32.6">DAI_C</text>
<text x="133.8" y="34.1">DAI_U</text>
<text x="133.8" y="35.6">DAI_RCBL</text>
<text x="25.6" y="40.4">J2</text>
<text x="37.3" y="36.6">C40</text>
<text x="37.8" y="40.1">0.1u</text>
<text x="50.7" y="37.2">6</text>
<text x="50.7" y="41.8">5</text>
<text x="66.4" y="37.2">2</text>
<text x="66.4" y="41.8">3</text>
<text x="79.2" y="40.4">0.1u</text>
<text x="79.2" y="38.9">C41</text>
<text x="110.3" y="37.2">9</text>
<text x="113.2" y="36.4">TXSEL1</text>
<text x="113.2" y="37.9">TXSEL0</text>
<text x="121.5" y="41">NV/RERR</text>
<text x="122.9" y="39.5">AUDIO</text>
<text x="123" y="37.9">96KHZ</text>
<text x="123.8" y="36.4">RCBL</text>
<text x="129.1" y="38.7">12</text>
<text x="129.1" y="40.3">11</text>
<text x="129.1" y="37.2">13</text>
<text x="133.8" y="37.2">DAI_96KHZ</text>
<text x="133.8" y="38.7">DAI_AUDIO</text>
<text x="133.8" y="40.3">DAI_RERR</text>
<text x="50.7" y="44.8">4</text>
<text x="53.6" y="45.6">GND</text>
<text x="80.6" y="45.1">GND</text>
<text x="88.7" y="47.3">BLM18PG331SH1</text>
<text x="92.8" y="45.1">GND</text>
<text x="100.5" y="46.5">L4</text>
<text x="109.6" y="44.8">18</text>
<text x="110.3" y="47.9">3</text>
<text x="113.2" y="45.6">VL</text>
<text x="123.4" y="47.1">ANGD</text>
<text x="124.5" y="44.1">RST</text>
<text x="129.1" y="47.9">19</text>
<text x="129.1" y="46.4">4</text>
<text x="129.1" y="43.3">6</text>
<text x="135.3" y="43.3">DAI_nRST</text>
<text x="163" y="46.4">3.3V</text>
<text x="25.6" y="48.2">GND</text>
<text x="36.3" y="49.6">75</text>
<text x="36.3" y="48">R5</text>
<text x="51.6" y="52.8">GND</text>
<text x="65.3" y="49.6">TC7WU04</text>
<text x="65.3" y="48">U10</text>
<text x="109.6" y="51">20</text>
<text x="113.2" y="48.6">VA</text>
<text x="113.2" y="51.7">VD</text>
<text x="120.6" y="52" transform="rotate(-90 120.6 52)">TP</text>
<text x="123.3" y="48.6">DGND</text>
<text x="124.2" y="51.7">FILT</text>
<text x="129.1" y="51">5</text>
<text x="147.6" y="52.5">DAI_AUDIO</text>
<text x="155.7" y="52.5">1</text>
<text x="160.1" y="52.5">8</text>
<text x="22.6" y="59.5">S/PDIF THRU</text>
<text x="36.3" y="55.8">GND</text>
<text x="45.4" y="58.8">470</text>
<text x="45.4" y="57.2">R6</text>
<text x="93" y="58.8">0.01u</text>
<text x="93" y="57.2">C46</text>
<text x="99.1" y="58.8">0.1u</text>
<text x="99.1" y="57.2">C45</text>
<text x="105.2" y="58.8">0.1u</text>
<text x="105.2" y="57.2">C48</text>
<text x="111.3" y="58.8">0.1u</text>
<text x="111.3" y="57.2">C49</text>
<text x="119.8" y="55.7" transform="rotate(-90 119.8 55.7)">TP</text>
<text x="140" y="54.6">GND</text>
<text x="147.6" y="54">DAI_RCBL</text>
<text x="147.6" y="55.5">DAI_U</text>
<text x="147.6" y="57.1">DAI_C</text>
<text x="155.7" y="54">2</text>
<text x="155.7" y="55.5">3</text>
<text x="155.7" y="57.1">4</text>
<text x="160.1" y="57.1">5</text>
<text x="160.1" y="55.5">6</text>
<text x="160.1" y="54">7</text>
<text x="25.6" y="64.9">J3</text>
<text x="34.8" y="64.9">C44</text>
<text x="57.7" y="64.9">C7</text>
<text x="131.2" y="61.8">1n 5%</text>
<text x="131.2" y="60.3">C50</text>
<text x="138.7" y="63.3">3k 1%</text>
<text x="138.7" y="61.8">R10</text>
<text x="160.1" y="61.8">47k</text>
<text x="160.1" y="60.3">RA1</text>
<text x="34.8" y="66.4">0.1u</text>
<text x="57.7" y="66.4">0.1u</text>
<text x="106.6" y="68.1">GND</text>
<text x="137.3" y="69.5">22n 5%</text>
<text x="137.3" y="67.9">C47</text>
<text x="151" y="67">DAI_BUS</text>
<text x="167.8" y="69.6">GND</text>
<text x="25.6" y="74.2">GND</text>
<text x="45.4" y="74">100</text>
<text x="45.4" y="72.5">R6</text>
<text x="135.7" y="75.7">GND</text>
<text x="45.4" y="80.3">GND</text>
<text x="105.4" y="78.6">5VA</text>
<text x="111.8" y="81.5">8</text>
<text x="114.7" y="82.3">V+</text>
<text x="104.9" y="88">0.1u</text>
<text x="105.2" y="86.3">C67</text>
<text x="111.8" y="86.1">4</text>
<text x="114.7" y="86.9">V-</text>
<text x="120.4" y="89.3">U12</text>
<text x="120.8" y="84.3">AD8656_PWR</text>
<text x="22.4" y="92.7">LINE IN</text>
<text x="42.5" y="93.5">C34</text>
<text x="46.8" y="93.1">2.2u</text>
<text x="111.2" y="92.5">GND</text>
<text x="149.4" y="95.5">47k</text>
<text x="149.4" y="93.9">R11</text>
<text x="25.6" y="100">J4</text>
<text x="42.7" y="98.8">C52</text>
<text x="47" y="98.8">2.2u</text>
<text x="48.8" y="101.6">5VA</text>
<text x="57.6" y="99.9">20</text>
<text x="58.3" y="98.3">4</text>
<text x="61.2" y="99.1">IN1</text>
<text x="61.2" y="100.6">IN2</text>
<text x="74.6" y="100.6">OUT2</text>
<text x="74.6" y="99.1">OUT1</text>
<text x="80.1" y="99.9">17</text>
<text x="80.1" y="98.3">2</text>
<text x="118.8" y="101.6">C8</text>
<text x="143.5" y="98.3">3</text>
<text x="143.5" y="101.4">2</text>
<text x="151" y="99.9">1</text>
<text x="179.1" y="99.9">1</text>
<text x="179.1" y="101.4">2</text>
<text x="182" y="100.6">VIN L</text>
<text x="192.6" y="100.6">LRCK</text>
<text x="197.9" y="101.4">11</text>
<text x="197.9" y="99.9">10</text>
<text x="202.6" y="99.9">ADC_LRCK</text>
<text x="202.6" y="101.4">ADC_BCK</text>
<text x="34.8" y="107.8">GND</text>
<text x="49" y="107.5">C54</text>
<text x="57.6" y="103">13</text>
<text x="57.6" y="104.5">15</text>
<text x="58.3" y="107.5">1</text>
<text x="61.2" y="103.7">VDD</text>
<text x="61.2" y="105.2">VDD</text>
<text x="72.8" y="105.2">DATA-IN</text>
<text x="74" y="106.8">CLOCK</text>
<text x="80.1" y="106">9</text>
<text x="80.1" y="104.5">11</text>
<text x="80.1" y="107.5">10</text>
<text x="83.4" y="104.5">EVOL_DATAIN</text>
<text x="83.4" y="106">EVOL_CLK</text>
<text x="83.4" y="107.5">EVOL_LOAD</text>
<text x="118.8" y="103.1">0.022u Film</text>
<text x="118.8" y="107.7">C51</text>
<text x="134.1" y="107.7">1M</text>
<text x="134.1" y="106.1">R12</text>
<text x="151" y="106.1">AD8656</text>
<text x="151" y="104.6">U12</text>
<text x="162.6" y="104.1">5VA</text>
<text x="171.7" y="106.8">VREF1</text>
<text x="179.1" y="106">3</text>
<text x="182" y="102.2">VIN R</text>
<text x="182" y="106.8">VREF1</text>
<text x="192.2" y="103.7">DOUT</text>
<text x="192.9" y="106.8">SCKI</text>
<text x="193.3" y="102.2">BCK</text>
<text x="197.9" y="106">15</text>
<text x="197.9" y="103">12</text>
<text x="202.6" y="103">ADC_DOUT</text>
<text x="202.6" y="106">ADC_SCKI</text>
<text x="22.4" y="108.3">LINE THRU</text>
<text x="48.8" y="108.9">0.1u</text>
<text x="57.6" y="112.1">14</text>
<text x="57.6" y="113.6">16</text>
<text x="58.3" y="109.1">5</text>
<text x="58.3" y="110.6">6</text>
<text x="61.2" y="108.3">GND_AC</text>
<text x="61.2" y="109.8">GND_AC</text>
<text x="61.2" y="111.3">GND_AC</text>
<text x="61.2" y="112.9">GND_AC</text>
<text x="70.4" y="108.3">LOAD/SHIFT</text>
<text x="71.5" y="109.8">DATA-OUT</text>
<text x="80.1" y="109.1">12</text>
<text x="118.8" y="109.2">0.022u Film</text>
<text x="119.7" y="111.3">VREF1</text>
<text x="140.3" y="110.7">10k</text>
<text x="140.3" y="109.2">R13</text>
<text x="161.5" y="109.1">3.3V</text>
<text x="171.7" y="112.9">VREF2</text>
<text x="179.1" y="109.1">5</text>
<text x="179.1" y="112.1">4</text>
<text x="182" y="109.8">VCC</text>
<text x="182" y="112.9">VREF2</text>
<text x="192.4" y="112.9">FMT0</text>
<text x="192.4" y="111.3">FMT1</text>
<text x="193.2" y="109.8">OSR</text>
<text x="197.9" y="112.1">17</text>
<text x="197.9" y="110.6">18</text>
<text x="197.9" y="109.1">16</text>
<text x="202.6" y="110.6">ADC_FMT1</text>
<text x="202.6" y="109.1">ADC_OSR</text>
<text x="202.6" y="112.1">ADC_FMT0</text>
<text x="25.6" y="115.3">J5</text>
<text x="44.4" y="116.4">GND</text>
<text x="49.9" y="119.9">C57</text>
<text x="57.6" y="116.7">19</text>
<text x="58.3" y="115.2">3</text>
<text x="58.3" y="118.2">8</text>
<text x="61.2" y="114.4">GND_AC</text>
<text x="61.2" y="116">GND</text>
<text x="61.2" y="117.5">GND</text>
<text x="61.2" y="119">DGND</text>
<text x="143.5" y="119.8">5</text>
<text x="149.4" y="116.8">47k</text>
<text x="149.4" y="115.3">R11</text>
<text x="178.4" y="115.2">14</text>
<text x="182" y="116">VDD</text>
<text x="191.3" y="117.5">MODE0</text>
<text x="191.3" y="116">MODE1</text>
<text x="197.9" y="119.8">7</text>
<text x="197.9" y="116.7">19</text>
<text x="197.9" y="115.2">20</text>
<text x="202.6" y="119.8">ADC_PDWN</text>
<text x="202.6" y="116.7">ADC_MODE0</text>
<text x="202.6" y="115.2">ADC_MODE1</text>
<text x="34.8" y="123.1">GND</text>
<text x="49.6" y="121.5">0.1u</text>
<text x="57.6" y="121.3">18</text>
<text x="58.3" y="122.8">7</text>
<text x="61.2" y="122">VSS1</text>
<text x="61.2" y="123.6">VSS2</text>
<text x="103.1" y="125.1">EVOL_BUS</text>
<text x="143.5" y="122.8">6</text>
<text x="151" y="121.3">7</text>
<text x="163.3" y="124.5">0.1u</text>
<text x="163.3" y="123">C45</text>
<text x="178.4" y="122.8">13</text>
<text x="179.1" y="121.3">6</text>
<text x="182" y="122">AGND</text>
<text x="182" y="123.6">DGND</text>
<text x="191.4" y="120.5">/PDWN</text>
<text x="191.8" y="123.6">FSYNC</text>
<text x="191.9" y="122">BYPAS</text>
<text x="197.9" y="122.8">9</text>
<text x="197.9" y="121.3">8</text>
<text x="202.6" y="121.3">ADC_BYPAS</text>
<text x="227.2" y="124.3">3.3V</text>
<text x="54.6" y="130.6">-5VA</text>
<text x="79.1" y="127.6">LM1972</text>
<text x="79.1" y="126">U11</text>
<text x="134.1" y="130.6">R12</text>
<text x="151" y="127.6">AD8656</text>
<text x="151" y="126">U12</text>
<text x="158.7" y="129.4">GND</text>
<text x="178.5" y="129.2">GND</text>
<text x="196.8" y="127.6">PCM1802</text>
<text x="196.8" y="126">U13</text>
<text x="216.4" y="130.5">ADC_MODE1</text>
<text x="119.7" y="137.3">VREF1</text>
<text x="134.1" y="132.1">1M</text>
<text x="140.3" y="135.2">10k</text>
<text x="140.3" y="133.7">R13</text>
<text x="216.4" y="133.5">ADC_MODE0</text>
<text x="216.4" y="135">ADC_OSR</text>
<text x="216.4" y="136.6">ADC_FMT1</text>
<text x="119.7" y="143.5">VREF1</text>
<text x="158.9" y="141.3">5VA</text>
<text x="216.4" y="138.1">ADC_FMT0</text>
<text x="216.4" y="139.6">ADC_BYPAS</text>
<text x="168.2" y="146.3">R17</text>
<text x="168.8" y="149.7">1k</text>
<text x="185.4" y="148">VREF2</text>
<text x="219.7" y="149.6">ADC_BUS</text>
<text x="230.5" y="146">GND</text>
<text x="132.8" y="152">0.1u</text>
<text x="132.8" y="150.5">C55</text>
<text x="138.9" y="152">22u</text>
<text x="138.9" y="150.5">C64</text>
<text x="163.3" y="155.1">C53</text>
<text x="174" y="155.1">C65</text>
<text x="180.2" y="155.1">C66</text>
<text x="134.3" y="161.5">GND</text>
<text x="163.3" y="156.6">0.1u</text>
<text x="174" y="156.6">0.1u</text>
<text x="180.2" y="156.6">22u</text>
<text x="169.5" y="167.6">GND</text>
</g>
</svg>
